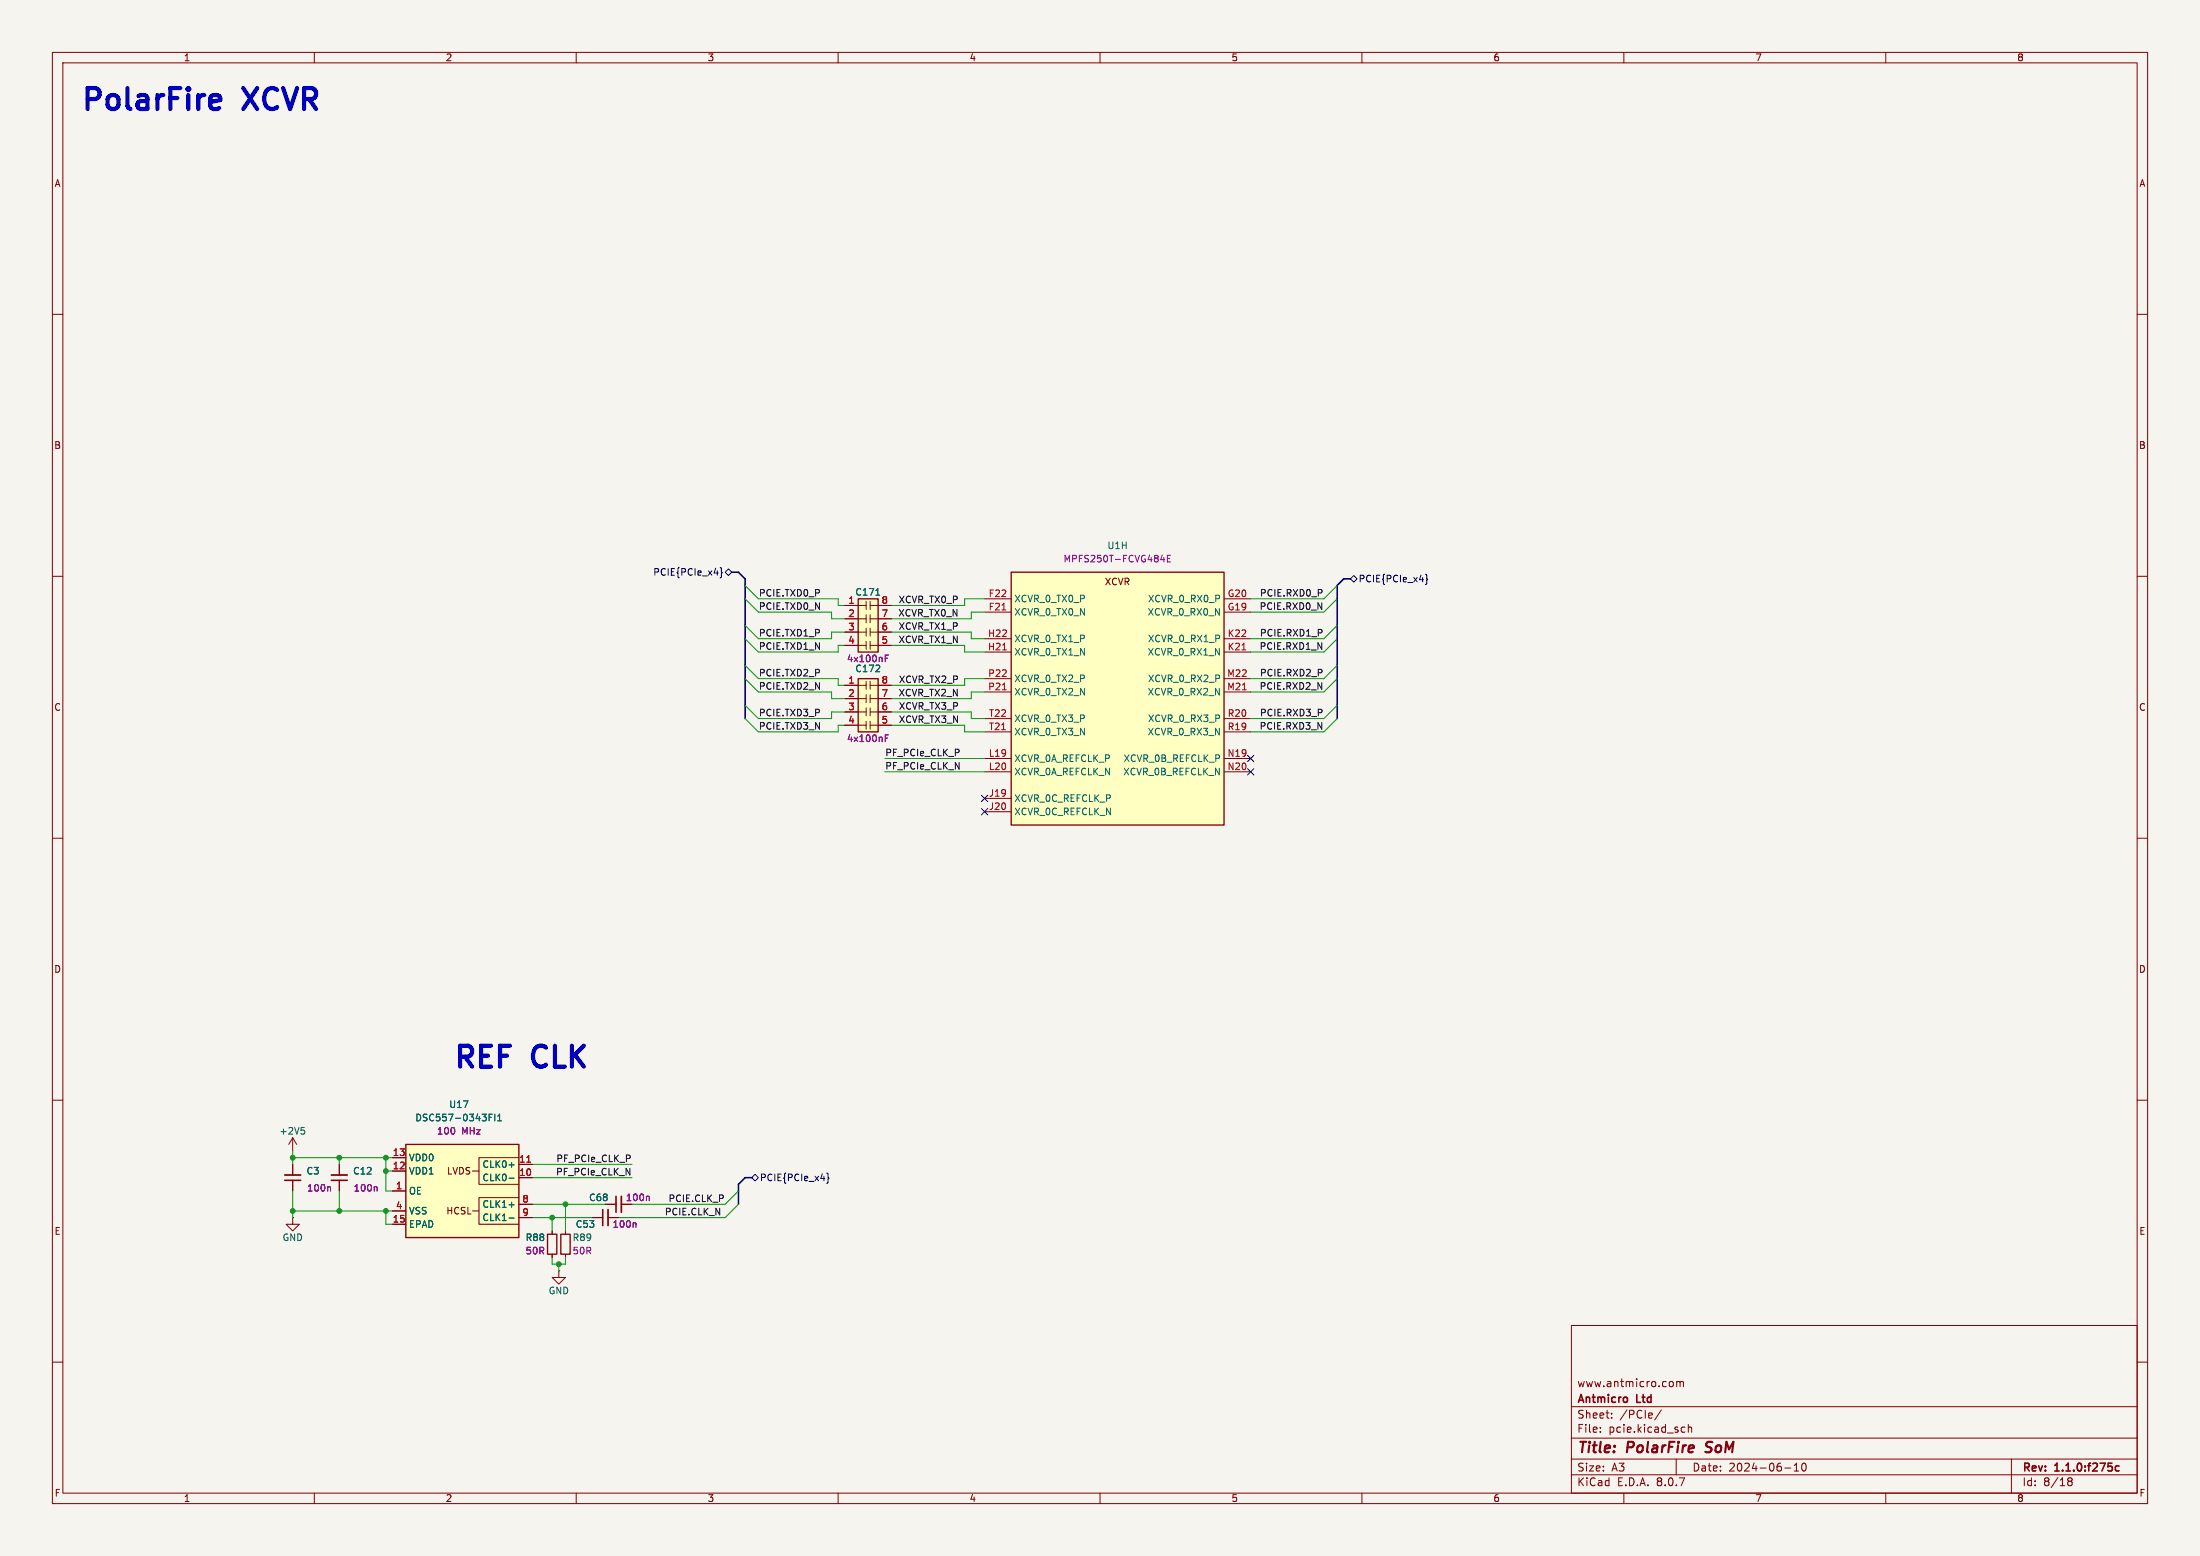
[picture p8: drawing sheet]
<svg xmlns="http://www.w3.org/2000/svg" width="420mm" height="297mm" viewBox="0 0 420 297" stroke-linecap="round" stroke-linejoin="round" font-family="sans-serif">
<path d="M0 0h420v297h-420z" fill="#f5f4ef" stroke="#f5f4ef" stroke-width=".19"/>
<g fill="none" stroke="#840000" stroke-width=".19">
<path d="M10 10h400v277h-400zM12 12h396v273h-396zM60 10v2M110 10v2M160 10v2M210 10v2M260 10v2M310 10v2M360 10v2M10 60h2M408 60h2M10 110h2"/>
<path d="M408 110h2M10 160h2M408 160h2M10 210h2M55.9 217.2l-.8 1.2M55.9 217.2v2.5M55.9 217.2l.7 1.2M408 210h2M300 253h108v32h-108zM10 260h2M300 278.5h108M300 274.5h108"/>
<path d="M300 268.5h108M305.5 273.2v.2M305.5 272.5v.1M307.7 270.5v.2M307.7 269.8v.1M317.2 269.1l-1.3 1.9M319.2 263.7l.2 .3v.4l-.2 .3M320 278.5v3M320.1 263.8l.4-.1 .2 .2M320.1 263.7v1M320.7 263.9l.2-.2 .4 .1 .1 .9M320.7 263.9v.8"/>
<path d="M321.2 272.4l.5 .1M321.7 273.3l-.5 .1M322.3 272.5l.2-.1 .4 .1v.9M322.3 271.9v1.5M342.5 279.7l.4-.4v1.5M344.1 279.4l.2-.1a.8 .8 0 0 1 .5 .7 .8 .8 0 0 1-.5 .8l-.2-.2-.2-.4zM384 278.5v6.5M408 260h2M60 285v2M110 285v2M160 285v2M210 285v2"/>
<path d="M260 285v2M300 281.5h108M310 285v2M340.7 280.2h1.2M342.5 280.8h.9M360 285v2M394.7 282.4l.3 .3M394.7 282.4l.3-.3 .4 .1 .2 .2-.3 .3M395 282.7h.3M395 282.7l-.3 .3M395.3 282.7l.3 .3-.2 .5-.4 .1-.3-.3"/>
</g>
<path d="M404.5 279.9l-.4-.1-.3 .3 .2 .6h.5" fill="none" stroke="#840000" stroke-width=".3"/>
<path d="M325.5 277.1l.3 .1M325.8 275.4v.6" fill="none" stroke="#840000" stroke-width=".4"/>
<path d="M57.5 215.2h.6M57.9 215.7l.3 .2v.3l-.3 .3" fill="none" stroke="#006464" stroke-width=".19"/>
<path d="M163.8 114.3h3.8v10.2h-3.8z" fill="#ffffc2"/>
<g fill="none" stroke="#840000" stroke-width=".19">
<path d="M161.3 118.1h4.1M161.3 115.6h4.1M165.4 114.8v1.5M165.4 117.3v1.6M165.4 119.9v1.5M166.1 118.1h4.1M166.1 115.6h4.1M166.1 114.8v1.5M166.1 117.3v1.6M166.1 119.9v1.5M161.3 123.2h4.1M161.3 120.7h4.1"/>
<path d="M165.4 122.4v1.6M166.1 123.2h4.1M166.1 120.7h4.1M166.1 122.4v1.6"/>
</g>
<path d="M163.8 114.3h3.8v10.2h-3.8z" fill="none" stroke="#840000" stroke-width=".25"/>
<path d="M167.2 113.6h.7" fill="none" stroke="#006464" stroke-width=".19"/>
<path d="M169 125.6h.4M169 125h.6" fill="none" stroke="#840084" stroke-width=".19"/>
<path d="M163.8 129.5h3.8v10.2h-3.8z" fill="#ffffc2"/>
<g fill="none" stroke="#840000" stroke-width=".19">
<path d="M161.3 138.4h4.1M161.3 135.9h4.1M161.3 133.4h4.1M161.3 130.8h4.1M165.4 130v1.6M165.4 132.6v1.5M165.4 135.1v1.6M165.4 137.7v1.5M166.1 138.4h4.1M166.1 135.9h4.1M166.1 133.4h4.1M166.1 130.8h4.1"/>
<path d="M166.1 130v1.6M166.1 132.6v1.5M166.1 135.1v1.6M166.1 137.7v1.5M113 232.4h2.1M115.6 229.9h2M116.1 232.4h2M118.6 229.9h2M106.7 242.6v1.2h1.2l-1.2 1.3-1.3-1.3h1.3M106.7 242.6h.1"/>
</g>
<path d="M163.8 129.5h3.8v10.2h-3.8z" fill="none" stroke="#840000" stroke-width=".25"/>
<path d="M169 140.9h.4M169 140.3h.6M121.2 233.4l.2 .2v.7M123.8 228.3l.2 .2v.7" fill="none" stroke="#840084" stroke-width=".19"/>
<path d="M115.1 230.9v3M117.6 228.3v3.1" fill="none" stroke="#840000" stroke-width=".3"/>
<path d="M116.1 230.9v3M118.6 228.3v3.1" fill="none" stroke="#840000" stroke-width=".33"/>
<path d="M193 109.2h40.7v48.3h-40.7z" fill="#ffffc2"/>
<path d="M193 109.2h40.7v48.3h-40.7zM104.5 235.6h1.8v3.8h-1.8zM107.1 235.6h1.7v3.8h-1.7z" fill="none" stroke="#840000" stroke-width=".25"/>
<g fill="none" stroke="#840000" stroke-width=".19">
<path d="M188 116.8h5M188 114.3h5M233.7 116.8h5.1M233.7 114.3h5.1M188 124.5h5M188 121.9h5M188 132.1h5M188 129.5h5M188 139.7h5M188 137.2h5M233.7 124.5h5.1M233.7 121.9h5.1"/>
<path d="M233.7 132.1h5.1M233.7 129.5h5.1M233.7 139.7h5.1M233.7 137.2h5.1M188 152.4h5M188 154.9h5M188 144.8h5M188 147.3h5M233.7 144.8h5.1M233.7 147.3h5.1M55.9 232.4v1.3h1.2l-1.2 1.2-1.3-1.2h1.3M55.9 232.4h.1"/>
<path d="M55.9 222.2v2.1M55.9 225.3v2M105.4 234.9v.7M105.4 239.4v.6M107.9 234.9v.7M107.9 239.4v.6"/>
</g>
<path d="M191.3 116.4h.7M191.4 131.7h.7M191.4 124h.7M237.1 124h.7M237.2 131.7h.7" fill="none" stroke="#a90000" stroke-width=".19"/>
<path d="M221.6 106.8h.8M222.2 106.4v.9M222.9 106.6h.4M223.5 106h-.6v1.3h.6M62.9 226.5l.2 .2v.7" fill="none" stroke="#840084" stroke-width=".19"/>
<path d="M54.4 225.3h3" fill="none" stroke="#840000" stroke-width=".3"/>
<path d="M54.4 224.3h3" fill="none" stroke="#840000" stroke-width=".33"/>
<path d="M77.5 218.4h21.6v17.8h-21.6z" fill="#ffffc2"/>
<g fill="none" stroke="#840000" stroke-width=".19">
<path d="M161.3 115.6h2.5M161.3 118.1h2.5M167.6 115.6h2.6M167.6 118.1h2.6M161.3 120.7h2.5M161.3 123.2h2.5M161.3 130.8h2.5M161.3 133.4h2.5M161.3 135.9h2.5M161.3 138.4h2.5M167.6 120.7h2.6M167.6 123.2h2.6"/>
<path d="M167.6 130.8h2.6M167.6 133.4h2.6M167.6 135.9h2.6M167.6 138.4h2.6M55.9 222.2v2.1M55.9 225.3v2M64.8 222.2v2.1M64.8 225.3v2M74.9 231.1h2.6M74.9 223.5h2.6M74.9 227.3h2.6M74.9 221h2.6"/>
<path d="M74.9 233.7h2.6M90.2 231.1h1.2M90.2 223.5h1.2M99.1 228.6h-7.7v5.1h7.7M99.1 221h-7.7v5.1h7.7M99.1 224.8h2.5M99.1 222.2h2.5M99.1 229.9h2.5M99.1 232.4h2.5M105.4 234.9v.7M105.4 239.4v.6M113 232.4h2.1"/>
<path d="M115.6 229.9h2M116.1 232.4h2M118.6 229.9h2"/>
</g>
<path d="M77.5 218.4h21.6v17.8h-21.6z" fill="none" stroke="#840000" stroke-width=".25"/>
<path d="M167.2 113.6h.7M93.4 213.3h.4M94 212.7h-.6v1.2M94.5 212.7v1.2M95 213.9h.7M95 213l.4-.3v1.2M97.2 224.9h.9M97.2 222.3h.9M97.2 230h.9M97.2 232.5h.9" fill="none" stroke="#006464" stroke-width=".19"/>
<path d="M100.6 221.8h.7" fill="none" stroke="#a90000" stroke-width=".19"/>
<path d="M63.2 225.3h3.1" fill="none" stroke="#840000" stroke-width=".3"/>
<path d="M63.2 224.3h3.1" fill="none" stroke="#840000" stroke-width=".33"/>
<path d="M169 125.6h.4M169 125h.6M169 140.9h.4M169 140.3h.6M62.9 226.5l.2 .2v.7M71.8 226.5l.2 .2v.7M121.2 233.4l.2 .2v.7M123.8 228.3l.2 .2v.7" fill="none" stroke="#840084" stroke-width=".19"/>
<g fill="none" stroke="#000084" stroke-width=".19">
<path d="M137.5 108.3l.2 .2v.6l.2 .2-.2 .2v.6l-.2 .2M138.4 109.2l.7-.6 .6 .6-.6 .7zM257.8 110.5l.6-.6 .7 .6-.7 .6zM272.1 109.6l.3 .2v.6l.2 .2-.2 .2v.6l-.3 .2M187.4 154.3l1.2 1.2M187.4 151.8l1.2 1.2M188.6 154.3l-1.2 1.2M188.6 151.8l-1.2 1.2M238.2 146.7l1.2 1.2M238.2 144.2l1.2 1.2M239.4 146.7l-1.2 1.2M239.4 144.2l-1.2 1.2"/>
<path d="M143.5 224.8l.6-.6 .7 .6-.7 .6zM157.8 223.9l.3 .2v.6l.2 .2-.2 .2v.6l-.3 .2"/>
</g>
<path d="M40.7 18.1h.8l.4 .2 .2 .8-2 .4M41.9 20.6l-.4 .2h-.8" fill="none" stroke="#0000c2" stroke-width=".8"/>
<path d="M139.7 109.2h1.3l1.2 1.3v26.7M257.8 110.5h-1.3l-1.2 1.3v25.4M143.5 224.8h-1.3l-1.2 1.3v3.8" fill="none" stroke="#000084" stroke-width=".3"/>
<g fill="none" stroke="#009600" stroke-width=".19">
<path d="M142.2 119.4l2.6 2.5h13.9v-1.2h2.6M142.2 111.8l2.6 2.5h15.2v1.3h1.3M142.2 114.3l2.6 2.5h13.9v1.3h2.6M188 114.3h-3.9v1.3h-13.9M188 116.8h-2.6v1.3h-15.2M255.3 111.8l-2.6 2.5h-13.9M255.3 114.3l-2.6 2.5h-13.9M255.3 119.4l-2.6 2.5h-13.9M142.2 129.5l2.6 2.6h13.9v1.3h2.6M142.2 134.6l2.6 2.6h13.9v-1.3h2.6M142.2 121.9l2.6 2.6h15.2v-1.3h1.3M142.2 127l2.6 2.5h15.2v1.3h1.3"/>
<path d="M142.2 137.2l2.6 2.5h15.2v-1.3h1.3M170.2 120.7h15.2v1.2h2.6M170.2 135.9h15.2v1.3h2.6M170.2 123.2h13.9v1.3h3.9M170.2 138.4h13.9v1.3h3.9M188 132.1h-2.6v1.3h-15.2M188 129.5h-3.9v1.3h-13.9M255.3 129.5l-2.6 2.6h-13.9M255.3 134.6l-2.6 2.6h-13.9M255.3 121.9l-2.6 2.6h-13.9M255.3 127l-2.6 2.5h-13.9M255.3 137.2l-2.6 2.5h-13.9"/>
<path d="M168.9 147.3h19.1M168.9 144.8h19.1M55.9 219.7v2.5M55.9 231.1h19M55.9 227.3v5.1M55.9 221h19M64.8 221v1.2M64.8 227.3v3.8M73.7 221v6.3h1.2M73.7 231.1v2.6h1.2M73.7 223.5h1.2M101.6 222.2h19"/>
<path d="M101.6 229.9h14M101.6 232.4h11.4M101.6 224.8h19M105.4 232.4v2.5M107.9 229.9v5M141 227.3l-2.6 2.6h-17.8M141 229.9l-2.6 2.5h-20.3M105.4 240v1.3h2.5v-1.3M106.7 241.3v1.3"/>
</g>
<g fill="#009600" stroke="#009600" stroke-width=".19">
<circle cx="64.8" cy="231.1" r=".46"/>
<circle cx="73.7" cy="231.1" r=".46"/>
<circle cx="105.4" cy="232.4" r=".46"/>
<circle cx="55.9" cy="221" r=".46"/>
<circle cx="64.8" cy="221" r=".46"/>
<circle cx="73.7" cy="221" r=".46"/>
<circle cx="55.9" cy="231.1" r=".46"/>
<circle cx="73.7" cy="223.5" r=".46"/>
<circle cx="106.7" cy="241.3" r=".46"/>
<circle cx="107.9" cy="229.9" r=".46"/>
</g>
<g font-size="5.6" fill="#0000c2">
<text x="15.2" y="21.3">PolarFire</text>
<text x="46.9" y="21.3">XCVR</text>
<text x="86.4" y="204.1">REF</text>
<text x="102.1" y="204.1">CLK</text>
</g>
<g font-size="2.8" fill="#840000">
<text x="301" y="277.9">Title:</text>
<text x="310.6" y="277.9">PolarFire</text>
<text x="326.5" y="277.9">SoM</text>
</g>
<g font-size="2.1" fill="#840000">
<text x="301" y="268.2">Antmicro</text>
<text x="301" y="265">www.antmicro.com</text>
<text x="312.5" y="268.2">Ltd</text>
<text x="301" y="273.7">File:</text>
<text x="301" y="271">Sheet:</text>
<text x="307.1" y="273.7">pcie.kicad_sch</text>
<text x="309.2" y="271">/PCIe/</text>
<text x="301" y="281.1">Size:</text>
<text x="307.6" y="281.1">A3</text>
<text x="323" y="281.1">Date:</text>
<text x="330" y="281.1">2024-06-10</text>
<text x="386" y="281.3">Rev:</text>
<text x="392.4" y="281.3">1.1.0:f275c</text>
<text x="301" y="283.9">KiCad</text>
<text x="308.7" y="283.9">E.D.A.</text>
<text x="316.3" y="283.9">8.0.7</text>
<text x="386" y="283.9">Id:</text>
<text x="390.1" y="283.9">8/18</text>
</g>
<g font-size="1.8" fill="#840000">
<text x="35" y="11.9">1</text>
<text x="85" y="11.9">2</text>
<text x="135" y="11.9">3</text>
<text x="185" y="11.9">4</text>
<text x="235" y="11.9">5</text>
<text x="285" y="11.9">6</text>
<text x="335" y="11.9">7</text>
<text x="385" y="11.9">8</text>
<text x="10.3" y="35.9">A</text>
<text x="408.3" y="35.9">A</text>
<text x="10.3" y="85.9">B</text>
<text x="408.2" y="85.9">B</text>
<text x="210.8" y="111.9">XCVR</text>
<text x="10.3" y="135.9">C</text>
<text x="408.2" y="135.9">C</text>
<text x="10.3" y="185.9">D</text>
<text x="408.2" y="185.9">D</text>
<text x="85.2" y="224.4">LVDS</text>
<text x="85.1" y="232">HCSL</text>
<text x="10.3" y="235.9">E</text>
<text x="408.3" y="235.9">E</text>
<text x="10.3" y="285.9">F</text>
<text x="35" y="286.9">1</text>
<text x="85" y="286.9">2</text>
<text x="135" y="286.9">3</text>
<text x="185" y="286.9">4</text>
<text x="235" y="286.9">5</text>
<text x="285" y="286.9">6</text>
<text x="335" y="286.9">7</text>
<text x="385" y="286.9">8</text>
<text x="408.3" y="285.9">F</text>
</g>
<g font-size="1.8" fill="#840084">
<text x="202.9" y="107.5">MPFS250T-FCVG484E</text>
<text x="161.6" y="126.6">4x100nF</text>
<text x="161.6" y="141.8">4x100nF</text>
<text x="83.3" y="216.8">100</text>
<text x="88.1" y="216.8">MHz</text>
<text x="58.5" y="227.6">100n</text>
<text x="67.4" y="227.6">100n</text>
<text x="119.4" y="229.5">100n</text>
<text x="100.3" y="239.6">50R</text>
<text x="109.2" y="239.6">50R</text>
<text x="116.8" y="234.5">100n</text>
</g>
<g font-size="1.8" fill="#006464">
<text x="211.3" y="105">U1H</text>
<text x="163.2" y="113.9">C171</text>
<text x="193.5" y="117.7">XCVR_0_TX0_N</text>
<text x="193.5" y="115.2">XCVR_0_TX0_P</text>
<text x="219" y="117.7">XCVR_0_RX0_N</text>
<text x="219.1" y="115.2">XCVR_0_RX0_P</text>
<text x="193.5" y="125.3">XCVR_0_TX1_N</text>
<text x="193.5" y="122.8">XCVR_0_TX1_P</text>
<text x="219" y="125.3">XCVR_0_RX1_N</text>
<text x="219.1" y="122.8">XCVR_0_RX1_P</text>
<text x="163.2" y="128.5">C172</text>
<text x="193.5" y="130.4">XCVR_0_TX2_P</text>
<text x="219.1" y="130.4">XCVR_0_RX2_P</text>
<text x="193.5" y="132.9">XCVR_0_TX2_N</text>
<text x="219" y="132.9">XCVR_0_RX2_N</text>
<text x="193.5" y="140.6">XCVR_0_TX3_N</text>
<text x="193.5" y="138">XCVR_0_TX3_P</text>
<text x="219" y="140.6">XCVR_0_RX3_N</text>
<text x="219.1" y="138">XCVR_0_RX3_P</text>
<text x="193.5" y="145.6">XCVR_0A_REFCLK_P</text>
<text x="193.5" y="148.2">XCVR_0A_REFCLK_N</text>
<text x="214.3" y="148.2">XCVR_0B_REFCLK_N</text>
<text x="214.4" y="145.6">XCVR_0B_REFCLK_P</text>
<text x="193.5" y="153.3">XCVR_0C_REFCLK_P</text>
<text x="193.5" y="155.8">XCVR_0C_REFCLK_N</text>
<text x="79.2" y="214.2">DSC557-0343FI1</text>
<text x="85.7" y="211.7">U17</text>
<text x="53.2" y="216.8">+2V5</text>
<text x="78" y="221.8">VDD0</text>
<text x="58.4" y="224.4">C3</text>
<text x="67.3" y="224.4">C12</text>
<text x="78" y="224.4">VDD1</text>
<text x="92" y="225.7">CLK0-</text>
<text x="92" y="223.1">CLK0+</text>
<text x="78" y="228.2">OE</text>
<text x="78" y="232">VSS</text>
<text x="92" y="230.7">CLK1+</text>
<text x="92" y="233.3">CLK1-</text>
<text x="112.4" y="229.5">C68</text>
<text x="53.8" y="237.1">GND</text>
<text x="78" y="234.5">EPAD</text>
<text x="100.3" y="237.1">R88</text>
<text x="109.2" y="237.1">R89</text>
<text x="109.8" y="234.5">C53</text>
<text x="104.6" y="247.2">GND</text>
</g>
<g font-size="1.8" fill="#000084">
<text x="124.6" y="110.1">PCIE{PCIe_x4}</text>
<text x="259.3" y="111.4">PCIE{PCIe_x4}</text>
<text x="145" y="225.7">PCIE{PCIe_x4}</text>
</g>
<g font-size="1.8" fill="#0f0f0f">
<text x="144.8" y="114">PCIE.TXD0_P</text>
<text x="240.4" y="114">PCIE.RXD0_P</text>
<text x="144.8" y="116.5">PCIE.TXD0_N</text>
<text x="171.4" y="117.8">XCVR_TX0_N</text>
<text x="171.4" y="115.2">XCVR_TX0_P</text>
<text x="240.4" y="116.5">PCIE.RXD0_N</text>
<text x="144.8" y="121.6">PCIE.TXD1_P</text>
<text x="144.8" y="124.1">PCIE.TXD1_N</text>
<text x="171.4" y="120.3">XCVR_TX1_P</text>
<text x="171.4" y="122.8">XCVR_TX1_N</text>
<text x="240.4" y="124.1">PCIE.RXD1_N</text>
<text x="240.4" y="121.6">PCIE.RXD1_P</text>
<text x="144.8" y="131.7">PCIE.TXD2_N</text>
<text x="144.8" y="129.2">PCIE.TXD2_P</text>
<text x="171.5" y="130.5">XCVR_TX2_P</text>
<text x="240.4" y="131.7">PCIE.RXD2_N</text>
<text x="240.4" y="129.2">PCIE.RXD2_P</text>
<text x="144.8" y="136.8">PCIE.TXD3_P</text>
<text x="171.4" y="133">XCVR_TX2_N</text>
<text x="171.5" y="135.5">XCVR_TX3_P</text>
<text x="240.4" y="136.8">PCIE.RXD3_P</text>
<text x="144.8" y="139.4">PCIE.TXD3_N</text>
<text x="171.5" y="138.1">XCVR_TX3_N</text>
<text x="240.4" y="139.4">PCIE.RXD3_N</text>
<text x="168.9" y="144.4">PF_PCIe_CLK_P</text>
<text x="168.9" y="147">PF_PCIe_CLK_N</text>
<text x="106.1" y="221.9">PF_PCIe_CLK_P</text>
<text x="106.1" y="224.4">PF_PCIe_CLK_N</text>
<text x="126.8" y="232.1">PCIE.CLK_N</text>
<text x="127.5" y="229.5">PCIE.CLK_P</text>
</g>
<g font-size="1.8" fill="#a90000">
<text x="161.9" y="115.3">1</text>
<text x="161.9" y="117.9">2</text>
<text x="168.2" y="117.9">7</text>
<text x="168.2" y="115.3">8</text>
<text x="188.6" y="116.6">F21</text>
<text x="188.6" y="114">F22</text>
<text x="234.3" y="116.6">G19</text>
<text x="234.3" y="114">G20</text>
<text x="161.9" y="120.4">3</text>
<text x="161.9" y="122.9">4</text>
<text x="168.2" y="122.9">5</text>
<text x="168.2" y="120.4">6</text>
<text x="188.5" y="124.2">H21</text>
<text x="188.5" y="121.7">H22</text>
<text x="234.3" y="124.2">K21</text>
<text x="234.3" y="121.7">K22</text>
<text x="161.9" y="130.6">1</text>
<text x="168.2" y="130.6">8</text>
<text x="188.6" y="131.8">P21</text>
<text x="188.6" y="129.3">P22</text>
<text x="234.2" y="131.8">M21</text>
<text x="234.2" y="129.3">M22</text>
<text x="161.9" y="133.1">2</text>
<text x="161.9" y="135.6">3</text>
<text x="168.2" y="135.6">6</text>
<text x="168.2" y="133.1">7</text>
<text x="188.7" y="136.9">T22</text>
<text x="234.3" y="136.9">R20</text>
<text x="161.9" y="138.2">4</text>
<text x="168.2" y="138.2">5</text>
<text x="188.7" y="139.4">T21</text>
<text x="234.3" y="139.4">R19</text>
<text x="188.7" y="144.5">L19</text>
<text x="188.7" y="147.1">L20</text>
<text x="234.2" y="144.5">N19</text>
<text x="234.2" y="147.1">N20</text>
<text x="188.7" y="152.1">J19</text>
<text x="188.7" y="154.7">J20</text>
<text x="74.9" y="220.7">13</text>
<text x="99" y="222">11</text>
<text x="74.9" y="223.3">12</text>
<text x="75.5" y="227.1">1</text>
<text x="99" y="224.5">10</text>
<text x="74.9" y="233.4">15</text>
<text x="75.5" y="230.9">4</text>
<text x="99.6" y="229.6">8</text>
<text x="99.6" y="232.2">9</text>
</g>
</svg>
